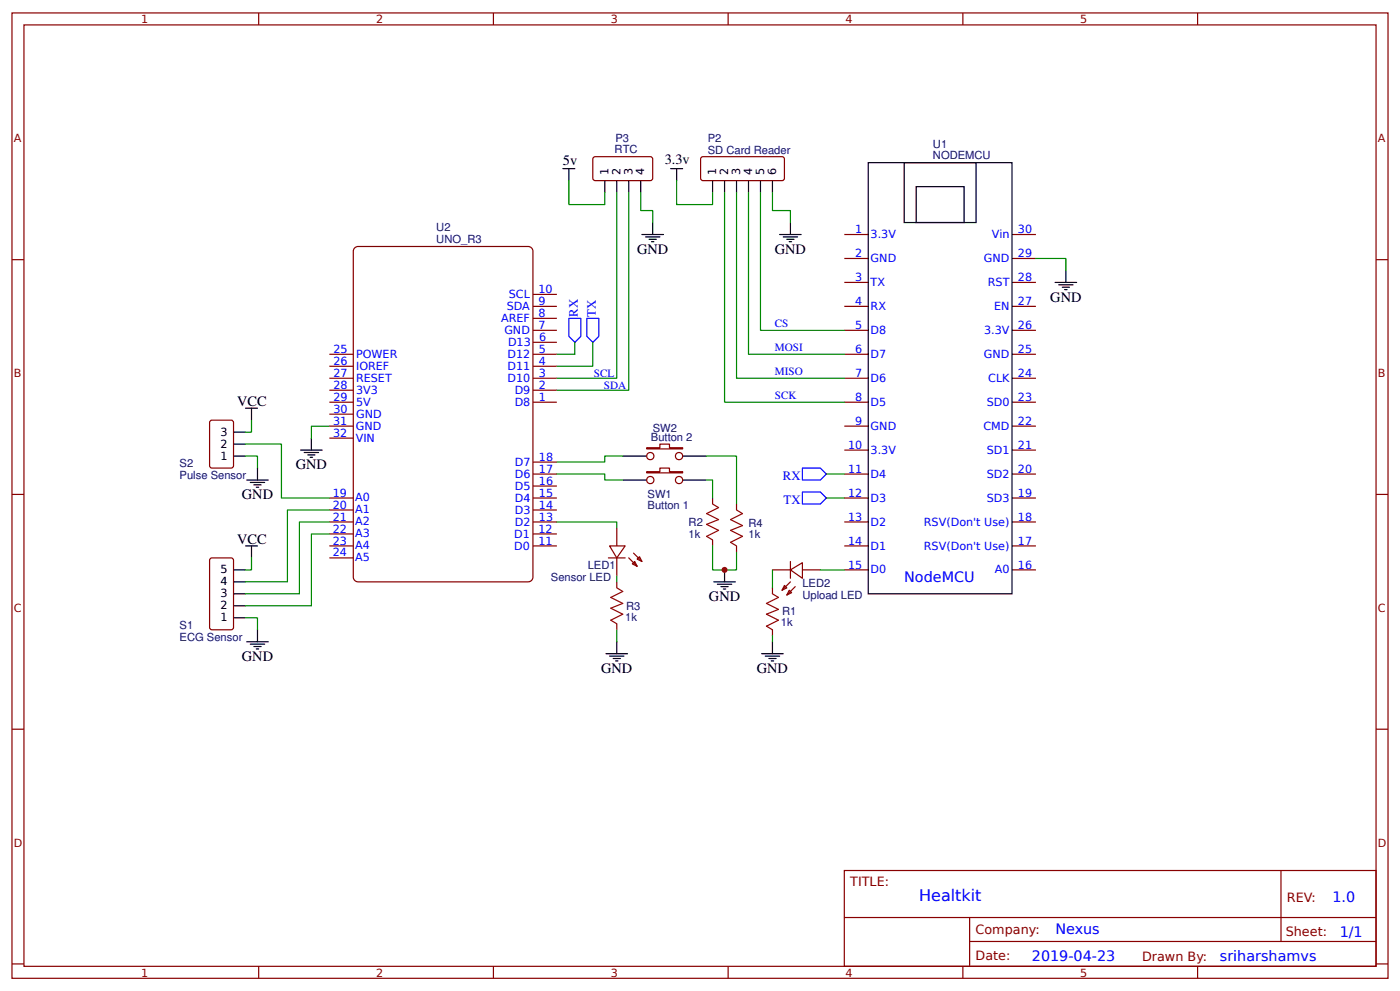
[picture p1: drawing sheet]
<svg xmlns="http://www.w3.org/2000/svg" width="309mm" height="219mm" viewBox="0 0 309 219" stroke-linecap="round" stroke-linejoin="round" font-family="sans-serif">
<g fill="none" stroke="#800" stroke-width=".26">
<path d="M2.6 2.9h304.1v213.2h-304.1zM5.3 5.5h298.7v208h-298.7zM57.1 2.9v2.6M109 2.9v2.6M160.9 2.9v2.6M212.7 2.9v2.6M264.6 2.9v2.6M131.2 34.7h12.7l.3 .4-.1 4.5-.4 .3-12.5-.1-.2-.4v-4.3zM155 34.7l17.8-.1 .2 .1 .3 .4v4.3l-.3 .4-.2 .1h-17.5l-.3-.1-.2-.4v-4.3zM2.6 57.4h2.7M186.5 51.8h5.3M186.5 57.1h5.3"/>
<path d="M223.6 51.8h5.3M223.6 57.1h5.3M304 57.4h2.7M72.8 78.3h5.3M117.7 78.3h5.3M117.7 75.6h5.3M117.7 73h5.3M117.7 70.3h5.3M117.7 67.7h5.3M117.7 65h5.3M186.5 78.3h5.3M186.5 73h5.3"/>
<path d="M186.5 67.7h5.3M186.5 62.4h5.3M223.6 78.3h5.3M223.6 73h5.3M223.6 67.7h5.3M223.6 62.4h5.3M46.4 93.1l.4-.3h4.3l.4 .3 .1 9.8-.3 .4-4.5 .1-.4-.3zM72.8 88.8h5.3M72.8 86.2h5.3M72.8 83.6h5.3M72.8 80.9h5.3M72.8 91.5h5.3"/>
<path d="M72.8 94.1h5.3M72.8 96.8h5.3M117.7 88.8h5.3M117.7 86.2h5.3M117.7 83.6h5.3M117.7 80.9h5.3M142.9 98.9h2.9v-.8h2.1v.8h2.9v.3h-7.9zM186.5 88.8h5.3M186.5 83.6h5.3M186.5 94.1h5.3M186.5 99.4h5.3M223.6 88.8h5.3"/>
<path d="M223.6 83.6h5.3M223.6 94.1h5.3M223.6 99.4h5.3M2.6 109.2h2.7M72.8 118h5.3M72.8 115.3h5.3M72.8 112.7h5.3M72.8 110h5.3M117.7 118h5.3M117.7 115.3h5.3M117.7 112.7h5.3M117.7 110h5.3"/>
<path d="M117.7 107.4h5.3M117.7 104.7h5.3M117.7 102.1h5.3M136.3 116.6v4M142.9 104.2h2.9v-.8h2.1v.8h2.9v.3h-7.9zM157.4 110v1.3M157.4 119.3v1.3M162.7 111.3v1.4M186.5 115.3h5.3M186.5 110h5.3M186.5 104.7h5.3M223.6 115.3h5.3"/>
<path d="M223.6 110h5.3M223.6 104.7h5.3M304 109.2h2.7M46.4 123.5l.4-.3h4.3l.4 .3 .1 15.1-.3 .4-4.5 .1-.4-.2zM72.8 120.6h5.3M72.8 123.2h5.3M117.7 120.6h5.3M134.4 123.2h3.7M134.7 120.6h3.4l-1.8 2.6zM136.3 123.2v4M136.3 128.5v1.4M136.3 137.8v1.3"/>
<path d="M138.9 123.2l1.9 1.9M139.7 124.6l.5-.6 .6 1.1zM140 122.2l1.8 1.8M140.8 123.5l.5-.5 .5 1zM162.7 120.6v1.3M170.7 125.9h3.9M170.7 129.9v1.3M170.7 139.1v1.3M173.3 129.3l.5 .6-1 .5zM174.4 130.4l.5 .5-1.1 .5zM174.6 125.9l2.7-1.6v3.4zM174.6 128.5l-1.8 1.9"/>
<path d="M174.6 124v3.7M175.7 129.6l-1.9 1.8M177.3 125.9h3.9M186.5 120.6h5.3M186.5 125.9h5.3M223.6 120.6h5.3M223.6 125.9h5.3M2.6 161.1h2.7M304 161.1h2.7M186.5 192.3h117.5v21.2h-117.5zM283 192.3v15.7M2.6 212.9h2.7"/>
<path d="M57.1 213.5v2.6M109 213.5v2.6M160.9 213.5v2.6M186.6 202.7h117.3M212.7 213.5v2.6M214.2 208h89.7M214.2 202.7v10.6M264.6 213.5v2.6M304 212.9h2.7"/>
<circle cx="143.7" cy="100.8" r=".8"/>
<circle cx="143.7" cy="106" r=".8"/>
<circle cx="150" cy="100.8" r=".8"/>
<circle cx="150" cy="106" r=".8"/>
</g>
<path d="M78.3 54.9l.8-.4h37.6a1.06 1.06 0 0 1 1 1v72a1.06 1.06 0 0 1-1 1h-37.6a1.06 1.06 0 0 1-1-1v-72z" fill="none" stroke="#800000" stroke-width=".26"/>
<g fill="none" stroke="#000" stroke-width=".26">
<path d="M124.4 37.3h2.6M125.7 37.3v2.6M133.6 39.9v2.6M136.3 39.9v2.6M138.9 39.9v2.6M141.6 39.9v2.6M148.2 37.3h2.6M149.5 37.3v2.6M157.4 39.9v2.6M160.1 39.9v2.6M162.7 39.9v2.6M165.4 39.9v2.6"/>
<path d="M168 39.9v2.6M170.7 39.9v2.6M191.8 35.9h31.8v95.3h-31.8zM199.8 35.9h15.8v13.3h-15.8zM141.8 51.8h4.8M142.6 52.3h3.2M143.4 52.9h1.6M143.9 53.4h.6M144.2 49.2v2.6M172.2 51.8h4.8M173 52.3h3.2M173.8 52.9h1.6"/>
<path d="M174.4 53.4h.5M174.6 49.2v2.6M202.4 41.2h10.6v8h-10.6zM235.5 59.7v2.7M233.1 62.4h4.8M233.9 62.9h3.2M234.7 63.4h1.6M235.2 64h.5M51.6 95.5h2.6M51.6 98.1h2.6M54.2 90.2h2.7M55.6 90.2v2.6"/>
<path d="M66.4 99.4h4.8M67.2 100h3.2M68.8 96.8v2.6M51.6 100.8h2.6M54.5 106h4.8M55.3 106.6h3.2M56.1 107.1h1.6M56.6 107.6h.5M56.9 103.4v2.6M68 100.5h1.6M68.5 101h.6M137.6 100.8h5.3"/>
<path d="M137.6 106h5.3M150.8 100.8h5.3M150.8 106h5.3M51.6 136.5h2.6M51.6 133.8h2.6M51.6 131.2h2.6M51.6 128.5h2.6M51.6 125.9h2.6M54.2 120.6h2.7M55.6 120.6v2.6M56.9 139.1v2.7M157.7 128.5h4.8"/>
<path d="M158.5 129.1h3.2M159.3 129.6h1.6M159.8 130.1h.5M160.1 125.9v2.6M54.5 141.8h4.8M55.3 142.3h3.2M56.1 142.8h1.6M56.6 143.4h.5M133.9 144.4h4.7M134.7 144.9h3.1M135.5 145.5h1.6M136 146h.5"/>
<path d="M136.3 141.8v2.6M168.3 144.4h4.7M169.1 144.9h3.1M169.9 145.5h1.5M170.4 146h.5M170.7 141.8v2.6"/>
</g>
<path d="M157.4 111.3l1.3 .8-2.6 1.4 2.6 1.3-2.6 1 2.6 1.4-2.6 1.3 1.3 .8M162.7 112.7l1.3 .8-2.6 1.3 2.6 1.3-2.6 1.1 2.6 1.3-2.6 1.3 1.3 .8M136.3 129.9l1.3 .8-2.7 1.3 2.7 1.3-2.7 1.1 2.7 1.3-2.7 1.3 1.4 .8M170.7 131.2l1.3 .8-2.7 1.3 2.7 1.3-2.7 1.1 2.7 1.3-2.7 1.3 1.4 .8" fill="none" stroke="#a00000" stroke-width=".26"/>
<g fill="none" stroke="#080" stroke-width=".26">
<path d="M125.7 39.9v5.3h7.9v-2.7M149.5 39.9v5.3h7.9v-2.7M136.3 42.5v41.1h-13.3M138.9 42.5v43.7h-15.9M141.6 42.5v4h2.6v2.7M160.1 42.5v46.3h26.4M162.7 42.5v41.1h23.8M165.4 42.5v35.8h21.1M168 42.5v30.5h18.5M170.7 42.5v4h3.9v2.7M228.9 57.1h6.6v2.6M127 75.6v2.7h-4"/>
<path d="M131 75.6v5.3h-8M54.2 98.1h8v11.9h10.6M55.6 92.8v2.7h-1.4M72.8 94.1h-4v2.7M54.2 100.8h2.7v2.6M72.8 112.7h-9.3v15.8h-9.3M72.8 115.3h-6.7v15.9h-11.9M72.8 118h-4v15.8h-14.6M123 115.3h13.3v1.3M123 104.7h10.6v1.3h4M137.6 100.8h-4v1.3h-10.6M156.1 106h1.3v4"/>
<path d="M156.1 100.8h6.6v10.5M182.6 104.7h3.9M182.6 110h3.9M54.2 136.5h2.7v2.6M55.6 123.2v2.7h-1.4M136.3 127.2v1.3M136.3 139.1v2.7M157.4 120.6v5.3h5.3v-4M170.7 125.9v4M181.2 125.9h5.3M170.7 140.4v1.4"/>
</g>
<path d="M125.7 70.3h2.6v4l-1.3 1.3-1.3-1.3zM129.6 70.3h2.7v4l-1.3 1.3-1.4-1.3zM177.3 103.4h3.9l1.4 1.3-1.4 1.3h-3.9zM177.3 108.7h3.9l1.4 1.3-1.4 1.3h-3.9z" fill="none" stroke="#00f" stroke-width=".26"/>
<circle cx="160.1" cy="125.9" r=".66" fill="#c00"/>
<text font-size="3.5" fill="#00f" x="203.1" y="199.1">Healtkit</text>
<g font-size="3.2">
<text x="124.4" y="36.4">5v</text>
<text x="146.8" y="36.1">3.3v</text>
<text x="140.8" y="56">GND</text>
<text x="171.2" y="56">GND</text>
<text x="232" y="66.6">GND</text>
<text x="52.4" y="89.6">VCC</text>
<text x="65.4" y="103.7">GND</text>
<text x="53.4" y="110.3">GND</text>
<text x="52.4" y="120.1">VCC</text>
<text x="156.6" y="132.8">GND</text>
<text x="53.4" y="146">GND</text>
<text x="132.8" y="148.6">GND</text>
<text x="167.2" y="148.6">GND</text>
</g>
<g font-size="3.2" fill="#00f">
<text x="199.8" y="128.5">NodeMCU</text>
<text x="294.4" y="199.2">1.0</text>
<text x="233.2" y="206.4">Nexus</text>
<text x="296" y="207">1/1</text>
<text x="228" y="212.3">2019-04-23</text>
<text x="269.5" y="212.2">sriharshamvs</text>
</g>
<g font-size="2.8" fill="#00f">
<text x="127.6" y="69.9" transform="rotate(-90 127.6 69.9)">RX</text>
<text x="131.6" y="69.9" transform="rotate(-90 131.6 69.9)">TX</text>
<text x="172.9" y="106">RX</text>
<text x="173.1" y="111.3">TX</text>
</g>
<g font-size="2.8" fill="#800">
<text x="187.9" y="195.7">TITLE:</text>
<text x="284.3" y="199.2">REV:</text>
<text x="215.5" y="206.4">Company:</text>
<text x="284.1" y="206.9">Sheet:</text>
<text x="215.5" y="212.1">Date:</text>
<text x="252.3" y="212.2">Drawn By:</text>
</g>
<g font-size="2.5" fill="#800">
<text x="31.2" y="5.1">1</text>
<text x="83.1" y="5.1">2</text>
<text x="134.9" y="5.1">3</text>
<text x="186.8" y="5.1">4</text>
<text x="238.7" y="5.1">5</text>
<text x="3" y="31.4">A</text>
<text x="304.4" y="31.4">A</text>
<text x="3" y="83.3">B</text>
<text x="304.4" y="83.3">B</text>
<text x="3" y="135.1">C</text>
<text x="304.4" y="135.1">C</text>
<text x="3" y="187">D</text>
<text x="304.4" y="187">D</text>
<text x="31.2" y="215.7">1</text>
<text x="83.1" y="215.7">2</text>
<text x="134.9" y="215.7">3</text>
<text x="186.8" y="215.7">4</text>
<text x="238.7" y="215.7">5</text>
</g>
<g font-size="2.5" fill="#000080">
<text x="135.8" y="33.8">RTC</text>
<text x="136" y="31.4">P3</text>
<text x="156.4" y="34.1">SD Card Reader</text>
<text x="156.4" y="31.4">P2</text>
<text x="206.1" y="32.6">U1</text>
<text x="206.1" y="35.1">NODEMCU</text>
<text x="96.4" y="53.7">UNO_R3</text>
<text x="96.4" y="51.1">U2</text>
<text x="144.2" y="95.3">SW2</text>
<text x="143.8" y="97.3">Button 2</text>
<text x="39.7" y="105.9">Pulse Sensor</text>
<text x="39.7" y="103.2">S2</text>
<text x="143.1" y="112.5">Button 1</text>
<text x="143.1" y="109.9">SW1</text>
<text x="152.1" y="118.9">1k</text>
<text x="152.1" y="116.2">R2</text>
<text x="165.4" y="118.9">1k</text>
<text x="165.4" y="116.5">R4</text>
<text x="129.8" y="125.8">LED1</text>
<text x="121.7" y="128.4">Sensor LED</text>
<text x="177.3" y="129.7">LED2</text>
<text x="138.1" y="137.1">1k</text>
<text x="138.3" y="134.7">R3</text>
<text x="172.8" y="135.9">R1</text>
<text x="177.3" y="132.4">Upload LED</text>
<text x="39.7" y="141.6">ECG Sensor</text>
<text x="39.7" y="139">S1</text>
<text x="172.5" y="138.3">1k</text>
</g>
<g font-size="2.5">
<text x="134.4" y="38.6" transform="rotate(-90 134.4 38.6)">1</text>
<text x="137.1" y="38.6" transform="rotate(-90 137.1 38.6)">2</text>
<text x="139.7" y="38.6" transform="rotate(-90 139.7 38.6)">3</text>
<text x="142.3" y="38.6" transform="rotate(-90 142.3 38.6)">4</text>
<text x="158.2" y="38.6" transform="rotate(-90 158.2 38.6)">1</text>
<text x="160.9" y="38.6" transform="rotate(-90 160.9 38.6)">2</text>
<text x="163.5" y="38.6" transform="rotate(-90 163.5 38.6)">3</text>
<text x="166.2" y="38.6" transform="rotate(-90 166.2 38.6)">4</text>
<text x="168.8" y="38.6" transform="rotate(-90 168.8 38.6)">5</text>
<text x="171.4" y="38.6" transform="rotate(-90 171.4 38.6)">6</text>
<text x="48.7" y="96.3">3</text>
<text x="48.7" y="101.5">1</text>
<text x="48.7" y="98.9">2</text>
<text x="48.7" y="132">3</text>
<text x="48.7" y="129.3">4</text>
<text x="48.7" y="126.7">5</text>
<text x="48.7" y="137.3">1</text>
<text x="48.7" y="134.6">2</text>
</g>
<g font-size="2.5" fill="#00f">
<text x="188.9" y="51.5">1</text>
<text x="192.4" y="52.6">3.3V</text>
<text x="219.2" y="52.6">Vin</text>
<text x="224.9" y="51.5">30</text>
<text x="188.9" y="56.8">2</text>
<text x="192.4" y="57.9">GND</text>
<text x="217.4" y="57.9">GND</text>
<text x="224.9" y="56.8">29</text>
<text x="112.4" y="65.8">SCL</text>
<text x="118.9" y="64.8">10</text>
<text x="188.9" y="62.1">3</text>
<text x="192.4" y="63.2">TX</text>
<text x="218.2" y="63.2">RST</text>
<text x="224.9" y="62.1">28</text>
<text x="110.7" y="71.1">AREF</text>
<text x="112" y="68.5">SDA</text>
<text x="118.9" y="70.1">8</text>
<text x="118.9" y="67.4">9</text>
<text x="188.9" y="67.4">4</text>
<text x="192.4" y="68.5">RX</text>
<text x="219.6" y="68.5">EN</text>
<text x="224.9" y="67.4">27</text>
<text x="73.7" y="78">25</text>
<text x="111.4" y="73.8">GND</text>
<text x="112.2" y="76.4">D13</text>
<text x="118.9" y="72.7">7</text>
<text x="119.1" y="75.3">6</text>
<text x="171.2" y="72.3">CS</text>
<text x="171.2" y="77.6">MOSI</text>
<text x="188.9" y="72.7">5</text>
<text x="188.9" y="78">6</text>
<text x="192.4" y="73.8">D8</text>
<text x="217.4" y="73.8">3.3V</text>
<text x="224.9" y="78">25</text>
<text x="224.9" y="72.7">26</text>
<text x="73.7" y="80.6">26</text>
<text x="73.7" y="83.3">27</text>
<text x="78.7" y="79">POWER</text>
<text x="78.7" y="81.7">IOREF</text>
<text x="112.1" y="79.1">D12</text>
<text x="112.1" y="81.7">D11</text>
<text x="119" y="78">5</text>
<text x="119" y="83.3">3</text>
<text x="119" y="80.6">4</text>
<text x="131.2" y="83.2">SCL</text>
<text x="171.2" y="82.9">MISO</text>
<text x="188.9" y="83.3">7</text>
<text x="192.4" y="79.1">D7</text>
<text x="217.4" y="79.1">GND</text>
<text x="224.9" y="83.3">24</text>
<text x="73.7" y="85.9">28</text>
<text x="73.7" y="88.5">29</text>
<text x="78.7" y="84.3">RESET</text>
<text x="78.7" y="87">3V3</text>
<text x="78.7" y="89.6">5V</text>
<text x="112.1" y="84.4">D10</text>
<text x="113.7" y="89.6">D8</text>
<text x="113.7" y="87">D9</text>
<text x="119" y="88.6">1</text>
<text x="119" y="85.9">2</text>
<text x="133.4" y="85.9">SDA</text>
<text x="171.2" y="88.2">SCK</text>
<text x="188.9" y="88.6">8</text>
<text x="192.4" y="84.3">D6</text>
<text x="192.4" y="89.6">D5</text>
<text x="218" y="89.6">SD0</text>
<text x="218.3" y="84.3">CLK</text>
<text x="224.9" y="88.6">23</text>
<text x="73.6" y="93.9">31</text>
<text x="73.7" y="91.2">30</text>
<text x="78.6" y="94.9">GND</text>
<text x="78.7" y="92.2">GND</text>
<text x="188.9" y="93.9">9</text>
<text x="192.4" y="94.9">GND</text>
<text x="217.3" y="94.9">CMD</text>
<text x="224.9" y="93.9">22</text>
<text x="73.6" y="96.5">32</text>
<text x="78.6" y="97.6">VIN</text>
<text x="119.1" y="101.8">18</text>
<text x="187.4" y="99.2">10</text>
<text x="192.4" y="100.2">3.3V</text>
<text x="218" y="100.2">SD1</text>
<text x="224.9" y="99.2">21</text>
<text x="113.7" y="105.5">D6</text>
<text x="113.7" y="102.9">D7</text>
<text x="119.1" y="107.1">16</text>
<text x="119.1" y="104.5">17</text>
<text x="187.4" y="104.5">11</text>
<text x="192.4" y="105.5">D4</text>
<text x="218" y="105.5">SD2</text>
<text x="224.9" y="104.5">20</text>
<text x="73.5" y="109.7">19</text>
<text x="73.5" y="112.3">20</text>
<text x="78.5" y="110.8">A0</text>
<text x="78.5" y="113.4">A1</text>
<text x="113.7" y="113.5">D3</text>
<text x="113.7" y="110.8">D4</text>
<text x="113.7" y="108.2">D5</text>
<text x="119.1" y="112.4">14</text>
<text x="119.1" y="109.7">15</text>
<text x="187.4" y="109.7">12</text>
<text x="192.4" y="110.8">D3</text>
<text x="218" y="110.8">SD3</text>
<text x="224.9" y="109.7">19</text>
<text x="73.5" y="115">21</text>
<text x="73.5" y="117.6">22</text>
<text x="78.5" y="116">A2</text>
<text x="78.5" y="118.7">A3</text>
<text x="113.6" y="118.8">D1</text>
<text x="113.7" y="116.1">D2</text>
<text x="118.9" y="117.7">12</text>
<text x="119.1" y="115">13</text>
<text x="187.4" y="115">13</text>
<text x="192.4" y="116.1">D2</text>
<text x="204.1" y="116.1">RSV(Don't Use)</text>
<text x="224.9" y="115">18</text>
<text x="73.5" y="120.3">23</text>
<text x="73.5" y="122.9">24</text>
<text x="78.5" y="121.3">A4</text>
<text x="78.5" y="124">A5</text>
<text x="113.6" y="121.4">D0</text>
<text x="118.9" y="120.4">11</text>
<text x="187.4" y="120.3">14</text>
<text x="187.4" y="125.6">15</text>
<text x="192.4" y="121.4">D1</text>
<text x="204.1" y="121.4">RSV(Don't Use)</text>
<text x="224.9" y="125.6">16</text>
<text x="224.9" y="120.3">17</text>
<text x="192.4" y="126.7">D0</text>
<text x="219.8" y="126.7">A0</text>
</g>
</svg>
